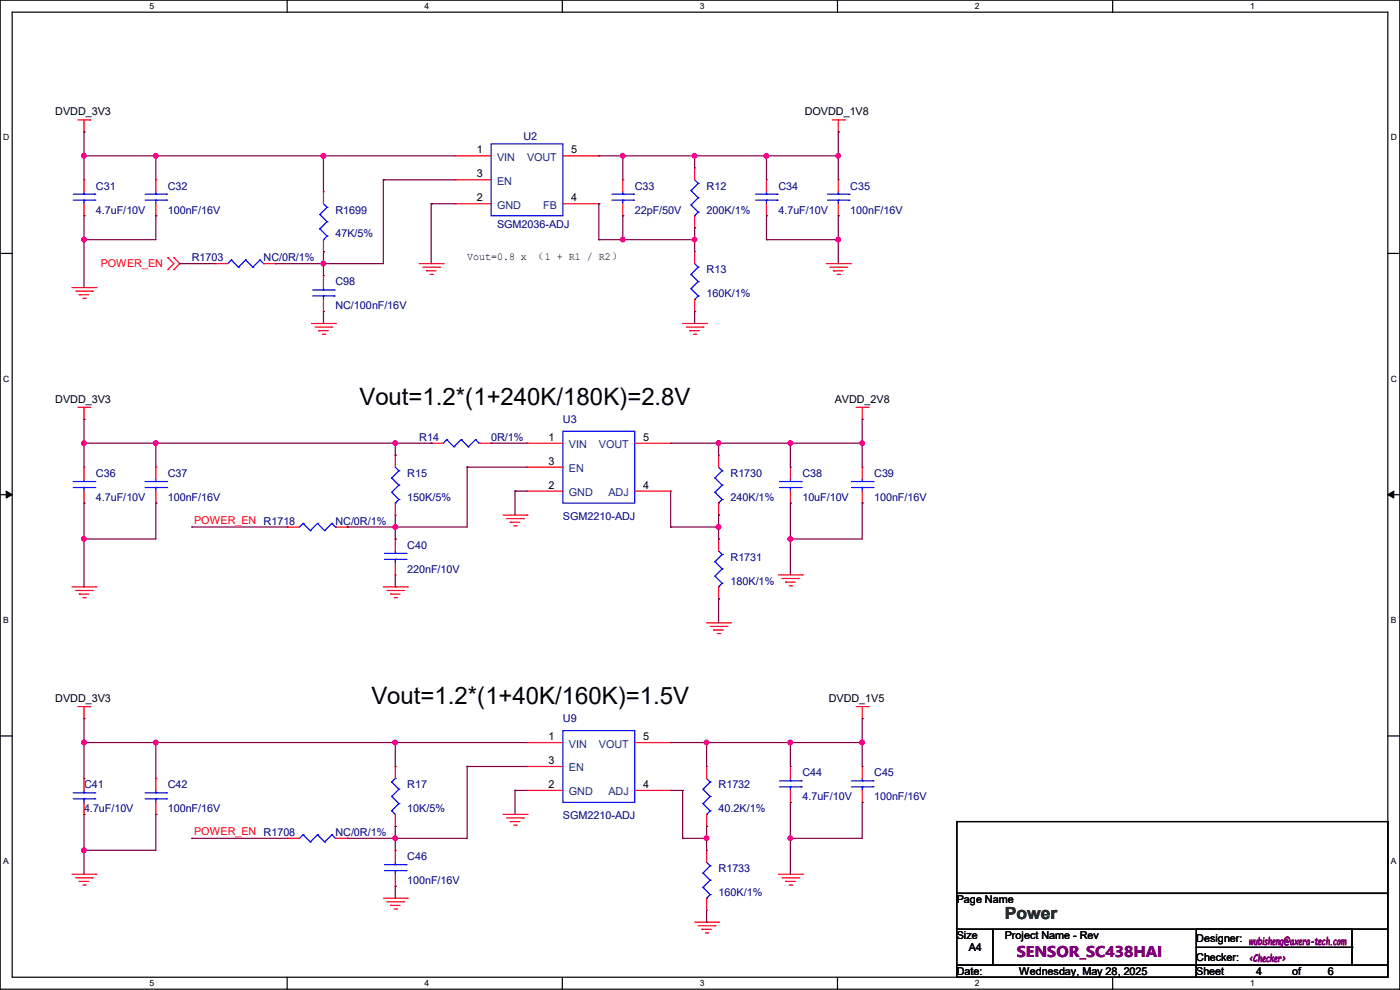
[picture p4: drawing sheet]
<svg xmlns="http://www.w3.org/2000/svg" width="297mm" height="210mm" viewBox="0 0 297 210" stroke-linecap="round" stroke-linejoin="round" font-family="sans-serif">
<path d="M0 0h297v209.8h-297zM2.6 2.6h291.8v204.7h-291.8z" fill="none" stroke="#000" stroke-width=".25"/>
<g fill="#fff">
<path d="M31.7 .3h1v2h-1z"/>
<path d="M31.7 207.6h1v1.9h-1z"/>
</g>
<path d="M60.9 0v2.6M60.9 207.3v2.5" fill="none" stroke="#000" stroke-width=".25"/>
<g fill="#fff">
<path d="M90.1 .3h1v2h-1z"/>
<path d="M90.1 207.6h1v1.9h-1z"/>
</g>
<path d="M119.3 0v2.6M119.3 207.3v2.5" fill="none" stroke="#000" stroke-width=".25"/>
<g fill="#fff">
<path d="M148.5 .3h.9v2h-.9z"/>
<path d="M148.5 207.6h.9v1.9h-.9z"/>
</g>
<path d="M177.7 0v2.6M177.7 207.3v2.5" fill="none" stroke="#000" stroke-width=".25"/>
<g fill="#fff">
<path d="M206.8 .3h1v2h-1z"/>
<path d="M206.8 207.6h1v1.9h-1z"/>
</g>
<path d="M236.1 0v2.6M236.1 207.3v2.5" fill="none" stroke="#000" stroke-width=".25"/>
<g fill="#fff">
<path d="M265.2 .3h1v2h-1z"/>
<path d="M265.2 207.6h1v1.9h-1z"/>
<path d="M.7 28.2h1.2v1.9h-1.2z"/>
<path d="M295.1 28.2h1.2v1.9h-1.2z"/>
<path d="M.7 79.3h1.2v2h-1.2z"/>
<path d="M295.1 79.3h1.2v2h-1.2z"/>
</g>
<path d="M0 53.8h2.6M294.4 53.8h2.6" fill="none" stroke="#000" stroke-width=".25"/>
<g fill="#fff">
<path d="M.7 130.5h1.2v2h-1.2z"/>
<path d="M295.1 130.5h1.1v2h-1.1z"/>
</g>
<path d="M0 104.9h2.6M294.4 104.9h2.6" fill="none" stroke="#000" stroke-width=".25"/>
<path d="M1.3 104.2l1.3 .7-1.3 .8zM294.4 104.9l1.3-.7v1.5z" fill="#000" stroke="#000" stroke-width=".21"/>
<g fill="#fff">
<path d="M.7 181.7h1.2v2h-1.2z"/>
<path d="M295.1 181.7h1.1v2h-1.1z"/>
</g>
<path d="M0 156.1h2.6M294.4 156.1h2.6M203 174.3h91.4v15.2h-91.4zM203 189.5h91.4v7.6h-91.4zM203 197.1h7.6v7.7h-7.6zM210.6 197.1h76.2v7.7h-76.2zM253.8 197.1h33v7.7h-33zM286.8 197.1h7.6v7.7h-7.6zM203 204.8h50.8v2.5h-50.8zM253.8 204.8h40.6v2.5h-40.6zM253.8 201h33M286.8 201h.1" fill="none" stroke="#000" stroke-width=".25"/>
<g fill="none" stroke="#f00" stroke-width=".25">
<path d="M16.6 25.4h2.5M17.8 28h.1M17.8 38.1h.1M17.8 25.4v2.6M17.8 38.1v2.6M19.1 25.4h.1M33.1 38.1h.1M33.1 38.1v2.6M96.6 33.1h.1M96.6 38.1h.1M96.6 33.1h7.6M96.6 38.1h7.6"/>
<path d="M119.4 33.1h7.6M127 33.1h.1M132.1 38.1h.1M132.1 38.1v2.6M147.4 35.6h.1M147.4 35.6v2.5M162.6 38.1h.1M162.6 38.1v2.6M176.6 25.4h2.5M177.8 28h.1M177.8 38.1h.1M177.8 25.4v2.6"/>
<path d="M177.8 38.1v2.6M179.1 25.4h.1M17.8 45.8h.1M17.8 43.2v2.6M33.1 45.8h.1M33.1 43.2v2.6M35.6 57.2h.1M35.6 54.7h.1M35.6 54.7l1.3 1.2-1.3 1.3M36.9 54.7h.1M36.9 57.2h.1M36.9 54.7l1.2 1.2-1.2 1.3"/>
<path d="M45.8 55.9h.1M45.8 55.9h2.5M55.9 55.9h2.6M58.5 55.9h.1M68.6 58.5h.1M68.6 40.7h.1M68.6 53.4h.1M68.6 40.7v2.5M68.6 50.8v2.6M68.6 58.5v2.5M88.9 55.9h5.1M89.7 56.7h3.6"/>
<path d="M90.5 57.4h.1M90.5 57.4h2M91.2 58.2h.5M91.7 58.2h.1M93.3 56.7h.1M94 55.9h.1M96.6 43.2h.1M96.6 43.2h7.6M119.4 43.2h7.6M127 43.2h.1M132.1 45.8h.1M132.1 43.2v2.6"/>
<path d="M147.4 48.3h.1M147.4 53.4h.1M147.4 45.8v2.5M147.4 53.4v2.5M162.6 45.8h.1M162.6 43.2v2.6M175.3 55.9h5.1M176.1 56.7h3.5M176.8 57.4h.1M176.8 57.4h2.1M177.6 58.2h.5M177.8 45.8h.1"/>
<path d="M177.8 43.2v2.6M178.1 58.2h.1M179.6 56.7h.1M180.4 55.9h.1M15.3 61h5.1M16 61.8h3.6M16.8 62.5h.1M16.8 62.5h2M17.6 63.3h.5M18.1 63.3h.1M19.6 61.8h.1M20.4 61h.1"/>
<path d="M66.1 68.6h5.1M66.8 69.4h3.6M67.6 70.1h.1M67.6 70.1h2M68.4 70.9h.5M68.6 66.1h.1M68.6 63.5v2.6M68.9 70.9h.1M70.4 69.4h.1M71.2 68.6h.1M144.8 68.6h5.1M145.6 69.4h3.5"/>
<path d="M146.3 70.1h.1M146.3 70.1h2.1M147.1 70.9h.5M147.4 66.1h.1M147.4 63.5v2.6M147.6 70.9h.1M149.1 69.4h.1M149.9 68.6h.1M16.6 86.4h2.5M17.8 88.9h.1M17.8 99.1h.1M17.8 86.4v2.5"/>
<path d="M17.8 99.1v2.5M19.1 86.4h.1M33.1 99.1h.1M33.1 99.1v2.5M83.9 96.6h.1M83.9 96.6v2.5M91.5 94h.1M91.5 94h2.5M101.6 94h2.6M104.2 94h.1M111.8 94h.1M111.8 99.1h.1"/>
<path d="M111.8 94h7.6M111.8 99.1h7.6M134.7 94h7.6M142.3 94h.1M152.4 96.6h.1M152.4 96.6v2.5M167.7 99.1h.1M167.7 99.1v2.5M181.7 86.4h2.5M182.9 88.9h.1M182.9 99.1h.1M182.9 86.4v2.5"/>
<path d="M182.9 99.1v2.5M184.2 86.4h.1M17.8 106.7h.1M17.8 104.2v2.5M33.1 106.7h.1M33.1 104.2v2.5M61 111.8h.1M61 111.8h2.5M71.2 111.8h2.5M73.7 111.8h.1M83.9 109.3h.1M83.9 114.3h.1"/>
<path d="M83.9 106.7v2.6M83.9 114.3v2.6M83.9 119.4v2.6M106.7 109.3h5.1M107.5 110h3.5M108.2 110.8h.1M108.2 110.8h2.1M109 111.5h.5M109.5 111.5h.1M111 110h.1M111.8 109.3h.1M111.8 104.2h.1"/>
<path d="M111.8 104.2h7.6M134.7 104.2h7.6M142.3 104.2h.1M152.4 114.3h.1M152.4 109.3h.1M152.4 106.7v2.6M152.4 114.3v2.6M167.7 106.7h.1M167.7 104.2v2.5M182.9 106.7h.1M182.9 104.2v2.5M15.3 124.5h5.1"/>
<path d="M16 125.3h3.6M16.8 126h.1M16.8 126h2M17.6 126.8h.5M18.1 126.8h.1M19.6 125.3h.1M20.4 124.5h.1M81.3 124.5h5.1M82.1 125.3h3.5M82.8 126h.1M82.8 126h2.1M83.6 126.8h.5"/>
<path d="M83.9 122h.1M84.1 126.8h.1M85.6 125.3h.1M86.4 124.5h.1M149.9 132.1h5.1M150.7 132.9h3.5M151.4 133.6h.1M151.4 133.6h2.1M152.2 134.4h.5M152.4 127h.1M152.4 124.5v2.5M152.7 134.4h.1"/>
<path d="M154.2 132.9h.1M155 132.1h.1M165.1 122h5.1M165.9 122.7h3.6M166.7 123.5h.1M166.7 123.5h2M167.4 124.2h.5M167.9 124.2h.1M169.5 122.7h.1M170.2 122h.1M16.6 149.9h2.5M17.8 152.4h.1"/>
<path d="M17.8 149.9v2.5M19.1 149.9h.1M111.8 157.5h.1M111.8 157.5h7.6M134.7 157.5h7.6M142.3 157.5h.1M181.7 149.9h2.5M182.9 152.4h.1M182.9 149.9v2.5M184.2 149.9h.1M17.8 165.1h.1M17.8 172.8h.1"/>
<path d="M17.8 165.1v2.6M17.8 170.2v2.6M33.1 165.1h.1M33.1 172.8h.1M33.1 165.1v2.6M33.1 170.2v2.6M61 177.8h.1M61 177.8h2.5M71.2 177.8h2.5M73.7 177.8h.1M83.9 175.3h.1M83.9 162.6h.1"/>
<path d="M83.9 162.6v2.5M83.9 172.8v2.5M106.7 172.8h5.1M107.5 173.5h3.5M108.2 174.3h.1M108.2 174.3h2.1M109 175h.5M109.5 175h.1M111 173.5h.1M111.8 172.8h.1M111.8 167.7h.1M111.8 162.6h.1"/>
<path d="M111.8 167.7h7.6M111.8 162.6h7.6M134.7 167.7h7.6M142.3 167.7h.1M149.9 162.6h.1M149.9 175.3h.1M149.9 162.6v2.5M149.9 172.8v2.5M167.7 162.6h.1M167.7 170.2h.1M167.7 162.6v2.5M167.7 167.7v2.5"/>
<path d="M182.9 162.6h.1M182.9 170.2h.1M182.9 162.6v2.5M182.9 167.7v2.5M15.3 185.5h5.1M16 186.2h3.6M16.8 187h.1M16.8 187h2M17.6 187.7h.5M18.1 187.7h.1M19.6 186.2h.1M20.4 185.5h.1"/>
<path d="M81.3 190.5h5.1M82.1 191.3h3.5M82.8 192.1h.1M82.8 192.1h2.1M83.6 192.8h.5M83.9 180.4h.1M83.9 188h.1M83.9 180.4v2.5M83.9 185.5v2.5M84.1 192.8h.1M85.6 191.3h.1M86.4 190.5h.1"/>
<path d="M147.4 195.6h5M148.1 196.4h3.6M148.9 197.1h.1M148.9 197.1h2M149.6 197.9h.6M149.9 180.4h.1M149.9 193.1h.1M149.9 180.4v2.5M149.9 190.5v2.6M150.2 197.9h.1M151.7 196.4h.1M152.4 195.6h.1"/>
<path d="M165.1 185.5h5.1M165.9 186.2h3.6M166.7 187h.1M166.7 187h2M167.4 187.7h.5M167.9 187.7h.1M169.5 186.2h.1M170.2 185.5h.1"/>
</g>
<g fill="none" stroke="#00f" stroke-width=".25">
<path d="M104.2 30.5h15.2v15.3h-15.2zM147.4 38.1l.7 .8M148.1 38.9h.1M148.1 38.9l-1.5 1.5M15.5 42.5h4.6M15.5 41.2h4.6M17.8 41.2h.1M17.8 42.5h.1M17.8 40.7v.5M17.8 42.5v.7M20.1 42.5h.1M20.1 41.2h.1"/>
<path d="M30.8 42.5h4.5M30.8 41.2h4.5M33.1 41.2h.1M33.1 42.5h.1M33.1 40.7v.5M33.1 42.5v.7M35.3 42.5h.1M35.3 41.2h.1M49.1 55.2h.1M49.1 55.2l-.8 .7M49.1 55.2l1.5 1.5M50.6 56.7h.1"/>
<path d="M52.1 55.2h.1M52.1 55.2l-1.5 1.5M52.1 55.2l1.5 1.5M53.6 56.7h.1M55.2 55.2h.1M55.2 55.2l-1.6 1.5M55.2 55.2l.7 .7M55.9 55.9h.1M67.9 45.5h.1M67.9 48.6h.1M67.9 45.5l1.5 1.5M67.9 48.6l1.5 1.5"/>
<path d="M68.6 50.8h.1M68.6 43.2l.8 .8M69.4 44h.1M69.4 47h.1M69.4 50.1h.1M69.4 44l-1.5 1.5M69.4 47l-1.5 1.6M69.4 50.1l-.8 .7M129.8 42.5h4.6M129.8 41.2h4.6M132.1 41.2h.1M132.1 42.5h.1"/>
<path d="M132.1 40.7v.5M132.1 42.5v.7M134.4 42.5h.1M134.4 41.2h.1M146.6 40.4h.1M146.6 43.5h.1M146.6 58.2h.1M146.6 40.4l1.5 1.6M146.6 43.5l1.5 1.5M146.6 58.2l1.5 1.5M147.4 45.8h.1M147.4 55.9l.7 .8"/>
<path d="M148.1 42h.1M148.1 45h.1M148.1 56.7h.1M148.1 59.7h.1M148.1 42l-1.5 1.5M148.1 45l-.7 .8M148.1 56.7l-1.5 1.5M148.1 59.7l-1.5 1.6M160.3 42.5h4.6M160.3 41.2h4.6M162.6 41.2h.1M162.6 42.5h.1"/>
<path d="M162.6 40.7v.5M162.6 42.5v.7M164.9 42.5h.1M164.9 41.2h.1M175.6 42.5h4.5M175.6 41.2h4.5M177.8 41.2h.1M177.8 42.5h.1M177.8 40.7v.5M177.8 42.5v.7M180.1 42.5h.1M180.1 41.2h.1"/>
<path d="M66.3 62.8h4.6M66.3 61.5h4.6M68.6 61.5h.1M68.6 62.8h.1M68.6 61v.5M68.6 62.8v.7M70.9 62.8h.1M70.9 61.5h.1M146.6 61.3h.1M146.6 61.3l1.5 1.5M147.4 63.5h.1M148.1 62.8h.1"/>
<path d="M148.1 62.8l-.7 .7M83.9 99.1l.7 .8M84.6 99.9h.1M84.6 99.9l-1.5 1.5M94.8 93.3h.1M94.8 93.3l-.8 .7M94.8 93.3l1.5 1.5M96.3 94.8h.1M97.8 93.3h.1M97.8 93.3l-1.5 1.5M97.8 93.3l1.6 1.5M99.4 94.8h.1"/>
<path d="M100.9 93.3h.1M100.9 93.3l-1.5 1.5M100.9 93.3l.7 .7M101.6 94h.1M119.4 91.5h15.3v15.2h-15.3zM152.4 99.1l.8 .8M153.2 99.9h.1M153.2 99.9l-1.5 1.5M15.5 103.4h4.6M15.5 102.2h4.6M17.8 102.2h.1M17.8 103.4h.1"/>
<path d="M17.8 101.6v.6M17.8 103.4v.8M20.1 103.4h.1M20.1 102.2h.1M30.8 103.4h4.5M30.8 102.2h4.5M33.1 102.2h.1M33.1 103.4h.1M33.1 101.6v.6M33.1 103.4v.8M35.3 103.4h.1M35.3 102.2h.1"/>
<path d="M64.3 111h.1M64.3 111l-.8 .8M64.3 111l1.5 1.6M65.8 112.6h.1M67.4 111h.1M67.4 111l-1.6 1.6M67.4 111l1.5 1.6M68.9 112.6h.1M70.4 111h.1M70.4 111l-1.5 1.6M70.4 111l.8 .8M71.2 111.8h.1"/>
<path d="M81.6 118.7h4.5M81.6 117.4h4.5M83.1 101.4h.1M83.1 104.4h.1M83.1 101.4l1.5 1.5M83.1 104.4l1.5 1.6M83.9 106.7h.1M83.9 117.4h.1M83.9 118.7h.1M83.9 116.9v.5M83.9 118.7v.7M84.6 102.9h.1"/>
<path d="M84.6 106h.1M84.6 102.9l-1.5 1.5M84.6 106l-.7 .7M86.1 118.7h.1M86.1 117.4h.1M151.7 119.2h.1M151.7 101.4h.1M151.7 104.4h.1M151.7 119.2l1.5 1.5M151.7 101.4l1.5 1.5M151.7 104.4l1.5 1.6M152.4 106.7h.1"/>
<path d="M152.4 116.9l.8 .7M153.2 117.6h.1M153.2 102.9h.1M153.2 106h.1M153.2 117.6l-1.5 1.6M153.2 102.9l-1.5 1.5M153.2 106l-.8 .7M165.4 103.4h4.6M165.4 102.2h4.6M167.7 102.2h.1M167.7 103.4h.1M167.7 101.6v.6"/>
<path d="M167.7 103.4v.8M170 103.4h.1M170 102.2h.1M180.6 103.4h4.6M180.6 102.2h4.6M182.9 102.2h.1M182.9 103.4h.1M182.9 101.6v.6M182.9 103.4v.8M185.2 103.4h.1M185.2 102.2h.1M151.7 122.2h.1"/>
<path d="M151.7 122.2l1.5 1.5M152.4 124.5h.1M153.2 120.7h.1M153.2 123.7h.1M153.2 120.7l-1.5 1.5M153.2 123.7l-.8 .8M119.4 155h15.3v15.2h-15.3zM15.5 169.5h4.6M15.5 168.2h4.6M17.8 168.2h.1M17.8 169.5h.1M17.8 167.7v.5"/>
<path d="M17.8 169.5v.7M20.1 169.5h.1M20.1 168.2h.1M30.8 169.5h4.5M30.8 168.2h4.5M33.1 168.2h.1M33.1 169.5h.1M33.1 167.7v.5M33.1 169.5v.7M35.3 169.5h.1M35.3 168.2h.1M64.3 177.1h.1"/>
<path d="M64.3 177.1l-.8 .7M64.3 177.1l1.5 1.5M65.8 178.6h.1M67.4 177.1h.1M67.4 177.1l-1.6 1.5M67.4 177.1l1.5 1.5M68.9 178.6h.1M70.4 177.1h.1M70.4 177.1l-1.5 1.5M70.4 177.1l.8 .7M71.2 177.8h.1M83.1 172h.1"/>
<path d="M83.1 169h.1M83.1 165.9h.1M83.1 172l.8 .8M83.1 169l1.5 1.5M83.1 165.9l1.5 1.5M83.9 165.1h.1M83.9 165.1l-.8 .8M84.6 170.5h.1M84.6 167.4h.1M84.6 170.5l-1.5 1.5M84.6 167.4l-1.5 1.6M149.1 167.4h.1"/>
<path d="M149.1 170.5h.1M149.1 167.4l1.6 1.6M149.1 170.5l1.6 1.5M149.9 172.8h.1M149.9 165.1l.8 .8M150.7 165.9h.1M150.7 169h.1M150.7 172h.1M150.7 165.9l-1.6 1.5M150.7 169l-1.6 1.5M150.7 172l-.8 .8M165.4 166.9h4.6"/>
<path d="M165.4 165.7h4.6M167.7 165.7h.1M167.7 166.9h.1M167.7 165.1v.6M167.7 166.9v.8M170 166.9h.1M170 165.7h.1M180.6 166.9h4.6M180.6 165.7h4.6M182.9 165.7h.1M182.9 166.9h.1M182.9 165.1v.6"/>
<path d="M182.9 166.9v.8M185.2 166.9h.1M185.2 165.7h.1M81.6 184.7h4.5M81.6 183.4h4.5M83.9 183.4h.1M83.9 184.7h.1M83.9 182.9v.5M83.9 184.7v.8M86.1 184.7h.1M86.1 183.4h.1M149.1 185.2h.1"/>
<path d="M149.1 188.3h.1M149.1 185.2l1.6 1.5M149.1 188.3l1.6 1.5M149.9 190.5h.1M149.9 182.9l.8 .8M150.7 183.7h.1M150.7 186.7h.1M150.7 189.8h.1M150.7 183.7l-1.6 1.5M150.7 186.7l-1.6 1.6M150.7 189.8l-.8 .7"/>
</g>
<g fill="none" stroke="#800040" stroke-width=".25">
<path d="M17.8 28h.1M17.8 33.1h.1M17.8 28v10.1M17.8 33.1h78.8M33.1 33.1h.1M33.1 33.1v5M68.6 33.1h.1M68.6 33.1v7.6M81.3 38.1h.1M81.3 38.1v17.8h-22.8M81.3 38.1h15.3M127 33.1h.1"/>
<path d="M127 33.1h50.8M132.1 33.1h.1M132.1 33.1v5M147.4 33.1h.1M147.4 33.1v2.5M162.6 33.1h.1M162.6 33.1v5M177.8 28h.1M177.8 33.1h.1M177.8 28v10.1M17.8 45.8h.1M17.8 50.8h.1"/>
<path d="M17.8 45.8v15.2M33.1 45.8h.1M33.1 45.8v5h-15.3M38.1 55.9h.1M38.1 55.9h7.7M58.5 55.9h.1M68.6 53.4h.1M68.6 55.9h.1M68.6 53.4v5.1M91.5 43.2h.1M91.5 43.2v12.7M91.5 43.2h5.1"/>
<path d="M127 43.2h.1M127 50.8h.1M127 50.8h20.4M127 43.2v7.6M132.1 45.8h.1M132.1 50.8h.1M132.1 45.8v5M147.4 48.3h.1M147.4 50.8h.1M147.4 48.3v5.1M162.6 45.8h.1M162.6 50.8h.1"/>
<path d="M162.6 45.8v5M162.6 50.8h15.2M177.8 45.8h.1M177.8 50.8h.1M177.8 45.8v10.1M68.6 66.1h.1M68.6 66.1v2.5M147.4 66.1h.1M147.4 66.1v2.5M17.8 88.9h.1M17.8 94h.1M17.8 88.9v10.2"/>
<path d="M17.8 94h73.7M33.1 94h.1M33.1 94v5.1M83.9 96.6h.1M83.9 94v2.6M91.5 94h.1M99.1 99.1h.1M99.1 99.1v12.7h-25.4M99.1 99.1h12.7M104.2 94h.1M104.2 94h7.6M142.3 94h40.6"/>
<path d="M152.4 94h.1M152.4 94v2.6M167.7 94h.1M167.7 94v5.1M182.9 88.9h.1M182.9 94h.1M182.9 88.9v10.2M17.8 106.7h.1M17.8 114.3h.1M17.8 106.7v17.8M33.1 106.7h.1M33.1 106.7v7.6h-15.3"/>
<path d="M40.7 111.8h.1M40.7 111.8h20.3M73.7 111.8h.1M83.9 111.8h.1M83.9 114.3h.1M83.9 109.3v5M109.3 104.2h.1M109.3 104.2v5.1M109.3 104.2h2.5M142.3 111.8h.1M142.3 111.8h10.1M142.3 104.2v7.6"/>
<path d="M152.4 111.8h.1M152.4 109.3h.1M152.4 114.3h.1M152.4 109.3v5M167.7 114.3h.1M167.7 106.7h.1M167.7 106.7v15.3M182.9 106.7h.1M182.9 106.7v7.6h-15.2M83.9 124.5h.1M83.9 122v2.5M152.4 127h.1"/>
<path d="M152.4 127v5.1M17.8 152.4h.1M17.8 157.5h.1M17.8 152.4v12.7M17.8 157.5h94M33.1 157.5h.1M33.1 157.5v7.6M83.9 157.5h.1M83.9 157.5v5.1M142.3 157.5h40.6M149.9 157.5h.1M149.9 157.5v5.1"/>
<path d="M167.7 157.5h.1M167.7 157.5v5.1M182.9 152.4h.1M182.9 157.5h.1M182.9 152.4v10.2M17.8 172.8h.1M17.8 172.8v12.7M33.1 172.8h.1M33.1 172.8v7.6h-15.3M40.7 177.8h.1M40.7 177.8h20.3M73.7 177.8h.1"/>
<path d="M83.9 175.3h.1M83.9 177.8h.1M83.9 175.3v5.1M99.1 162.6h.1M99.1 162.6v15.2h-25.4M99.1 162.6h12.7M109.3 167.7h.1M109.3 167.7v5.1M109.3 167.7h2.5M142.3 167.7h2.5M144.8 167.7h.1M144.8 177.8h.1"/>
<path d="M144.8 177.8h5.1M144.8 167.7v10.1M149.9 177.8h.1M149.9 175.3h.1M149.9 175.3v5.1M167.7 170.2h.1M167.7 177.8h.1M167.7 170.2v15.3M182.9 170.2h.1M182.9 170.2v7.6h-15.2M17.8 180.4h.1M83.9 188h.1"/>
<path d="M83.9 188v2.5M149.9 195.6h.1M149.9 193.1v2.5"/>
</g>
<g fill="#f0f" stroke="#f0f" stroke-width=".25">
<circle cx="17.8" cy="33" r=".49"/>
<circle cx="177.8" cy="33" r=".49"/>
<circle cx="17.8" cy="50.8" r=".49"/>
<circle cx="177.8" cy="50.8" r=".49"/>
<circle cx="17.8" cy="94" r=".49"/>
<circle cx="83.8" cy="94" r=".49"/>
<circle cx="33" cy="94" r=".49"/>
<circle cx="152.4" cy="94" r=".49"/>
<circle cx="17.8" cy="114.3" r=".49"/>
<circle cx="167.7" cy="114.3" r=".49"/>
<circle cx="17.8" cy="157.5" r=".49"/>
<circle cx="33" cy="157.5" r=".49"/>
<circle cx="83.8" cy="157.5" r=".49"/>
<circle cx="167.7" cy="177.8" r=".49"/>
<circle cx="17.8" cy="180.4" r=".49"/>
<circle cx="132.1" cy="33" r=".49"/>
<circle cx="162.6" cy="33" r=".49"/>
<circle cx="147.3" cy="33" r=".49"/>
<circle cx="132.1" cy="50.8" r=".49"/>
<circle cx="147.3" cy="50.8" r=".49"/>
<circle cx="167.7" cy="94" r=".49"/>
<circle cx="182.9" cy="94" r=".49"/>
<circle cx="182.9" cy="157.5" r=".49"/>
<circle cx="68.6" cy="55.9" r=".49"/>
<circle cx="33" cy="33" r=".49"/>
<circle cx="68.6" cy="33" r=".49"/>
<circle cx="83.8" cy="177.8" r=".49"/>
<circle cx="83.8" cy="111.8" r=".49"/>
<circle cx="152.4" cy="111.8" r=".49"/>
<circle cx="149.9" cy="177.8" r=".49"/>
<circle cx="149.9" cy="157.5" r=".49"/>
<circle cx="167.7" cy="157.5" r=".49"/>
</g>
<g font-size="5.1">
<text x="76.2" y="85.9">Vout=1.2*(1+240K/180K)=2.8V</text>
<text x="78.8" y="149.4">Vout=1.2*(1+40K/160K)=1.5V</text>
</g>
<text font-size="3.6" fill="#008000" x="213.1" y="194.9">Power</text>
<text font-size="3.3" fill="#800080" x="215.7" y="203">SENSOR_SC438HAI</text>
<g font-size="2.3">
<text x="11.7" y="24.5">DVDD_3V3</text>
<text x="170.7" y="24.5">DOVDD_1V8</text>
<text x="101.1" y="32.5">1</text>
<text x="121.2" y="32.5">5</text>
<text x="101.1" y="37.6">3</text>
<text x="101.1" y="42.7">2</text>
<text x="121.2" y="42.7">4</text>
<text x="99.1" y="55.2">Vout=0.8 x （1 + R1 / R2）</text>
<text x="11.7" y="85.4">DVDD_3V3</text>
<text x="177.1" y="85.4">AVDD_2V8</text>
<text x="116.4" y="93.5">1</text>
<text x="136.4" y="93.5">5</text>
<text x="116.4" y="98.6">3</text>
<text x="116.4" y="103.6">2</text>
<text x="136.4" y="103.6">4</text>
<text x="11.7" y="148.9">DVDD_3V3</text>
<text x="175.8" y="148.9">DVDD_1V5</text>
<text x="116.4" y="157">1</text>
<text x="136.4" y="157">5</text>
<text x="116.4" y="167.1">2</text>
<text x="116.4" y="162.1">3</text>
<text x="136.4" y="167.1">4</text>
<text x="203" y="191.6">Page Name</text>
<text x="203" y="199.2">Size</text>
<text x="205.5" y="201.8">A4</text>
<text x="213.1" y="199.2">Project Name - Rev</text>
<text x="253.8" y="199.7">Designer:</text>
<text x="253.8" y="203.8">Checker:</text>
<text x="203" y="206.8">Date:</text>
<text x="216.2" y="206.8">Wednesday, May 28, 2025</text>
<text x="253.8" y="206.8">Sheet</text>
<text x="266.5" y="206.8">4</text>
<text x="274.1" y="206.8">of</text>
<text x="281.7" y="206.8">6</text>
</g>
<g font-size="2.3" fill="#000080">
<text x="111" y="29.8">U2</text>
<text x="20.4" y="40.2">C31</text>
<text x="35.6" y="40.2">C32</text>
<text x="134.7" y="40.2">C33</text>
<text x="149.9" y="40.2">R12</text>
<text x="165.1" y="40.2">C34</text>
<text x="180.4" y="40.2">C35</text>
<text x="20.4" y="45.3">4.7uF/10V</text>
<text x="35.6" y="45.3">100nF/16V</text>
<text x="71.2" y="45.3">R1699</text>
<text x="134.7" y="45.3">22pF/50V</text>
<text x="149.9" y="45.3">200K/1%</text>
<text x="165.1" y="45.3">4.7uF/10V</text>
<text x="180.4" y="45.3">100nF/16V</text>
<text x="71.2" y="50.4">47K/5%</text>
<text x="105.5" y="48.3">SGM2036-ADJ</text>
<text x="40.7" y="55.5">R1703</text>
<text x="55.9" y="55.5">NC/0R/1%</text>
<text x="149.9" y="58">R13</text>
<text x="71.2" y="60.5">C98</text>
<text x="71.2" y="65.6">NC/100nF/16V</text>
<text x="149.9" y="63.1">160K/1%</text>
<text x="119.4" y="89.7">U3</text>
<text x="88.9" y="93.6">R14</text>
<text x="104.2" y="93.6">0R/1%</text>
<text x="20.4" y="101.2">C36</text>
<text x="35.6" y="101.2">C37</text>
<text x="86.4" y="101.2">R15</text>
<text x="155" y="101.2">R1730</text>
<text x="170.2" y="101.2">C38</text>
<text x="185.5" y="101.2">C39</text>
<text x="20.4" y="106.3">4.7uF/10V</text>
<text x="35.6" y="106.3">100nF/16V</text>
<text x="86.4" y="106.3">150K/5%</text>
<text x="155" y="106.3">240K/1%</text>
<text x="170.2" y="106.3">10uF/10V</text>
<text x="185.5" y="106.3">100nF/16V</text>
<text x="71.2" y="111.3">NC/0R/1%</text>
<text x="119.4" y="110.3">SGM2210-ADJ</text>
<text x="86.4" y="116.4">C40</text>
<text x="155" y="119">R1731</text>
<text x="86.4" y="121.5">220nF/10V</text>
<text x="155" y="124">180K/1%</text>
<text x="119.4" y="153.2">U9</text>
<text x="17.8" y="167.2">C41</text>
<text x="35.6" y="167.2">C42</text>
<text x="86.4" y="167.2">R17</text>
<text x="152.4" y="167.2">R1732</text>
<text x="170.2" y="164.7">C44</text>
<text x="185.5" y="164.7">C45</text>
<text x="17.8" y="172.3">4.7uF/10V</text>
<text x="35.6" y="172.3">100nF/16V</text>
<text x="86.4" y="172.3">10K/5%</text>
<text x="119.4" y="173.8">SGM2210-ADJ</text>
<text x="152.4" y="172.3">40.2K/1%</text>
<text x="170.2" y="169.8">4.7uF/10V</text>
<text x="185.5" y="169.8">100nF/16V</text>
<text x="71.2" y="177.4">NC/0R/1%</text>
<text x="86.4" y="182.5">C46</text>
<text x="152.4" y="185">R1733</text>
<text x="86.4" y="187.5">100nF/16V</text>
<text x="152.4" y="190.1">160K/1%</text>
</g>
<g font-size="2.3" fill="#004080">
<text x="105.5" y="34.1">VIN</text>
<text x="111.8" y="34.1">VOUT</text>
<text x="105.5" y="39.2">EN</text>
<text x="105.5" y="44.3">GND</text>
<text x="115.2" y="44.3">FB</text>
<text x="120.7" y="95.1">VIN</text>
<text x="127" y="95.1">VOUT</text>
<text x="120.7" y="100.2">EN</text>
<text x="120.7" y="105.2">GND</text>
<text x="129.1" y="105.2">ADJ</text>
<text x="120.7" y="158.6">VIN</text>
<text x="127" y="158.6">VOUT</text>
<text x="120.7" y="163.7">EN</text>
<text x="120.7" y="168.7">GND</text>
<text x="129.1" y="168.7">ADJ</text>
</g>
<g font-size="2.3" fill="#f00">
<text x="21.4" y="56.7">POWER_EN</text>
<text x="41.2" y="111.1">POWER_EN R1718</text>
<text x="41.2" y="177.1">POWER_EN R1708</text>
</g>
<g font-size="2.3" fill="#800080">
<text x="265" y="200.4">wubisheng@axera-tech.com</text>
<text x="265" y="204">&lt;Checker&gt;</text>
</g>
<g font-size="1.8">
<text x="31.7" y="1.9">5</text>
<text x="90.1" y="1.9">4</text>
<text x="148.5" y="1.9">3</text>
<text x="206.8" y="1.9">2</text>
<text x="265.2" y="1.9">1</text>
<text x=".7" y="29.8">D</text>
<text x="295.1" y="29.8">D</text>
<text x=".7" y="80.9">C</text>
<text x="295.1" y="80.9">C</text>
<text x=".7" y="132.1">B</text>
<text x="295.1" y="132.1">B</text>
<text x=".7" y="183.3">A</text>
<text x="295.1" y="183.3">A</text>
<text x="31.7" y="209.2">5</text>
<text x="90.1" y="209.2">4</text>
<text x="148.5" y="209.2">3</text>
<text x="206.8" y="209.2">2</text>
<text x="265.2" y="209.2">1</text>
</g>
</svg>
